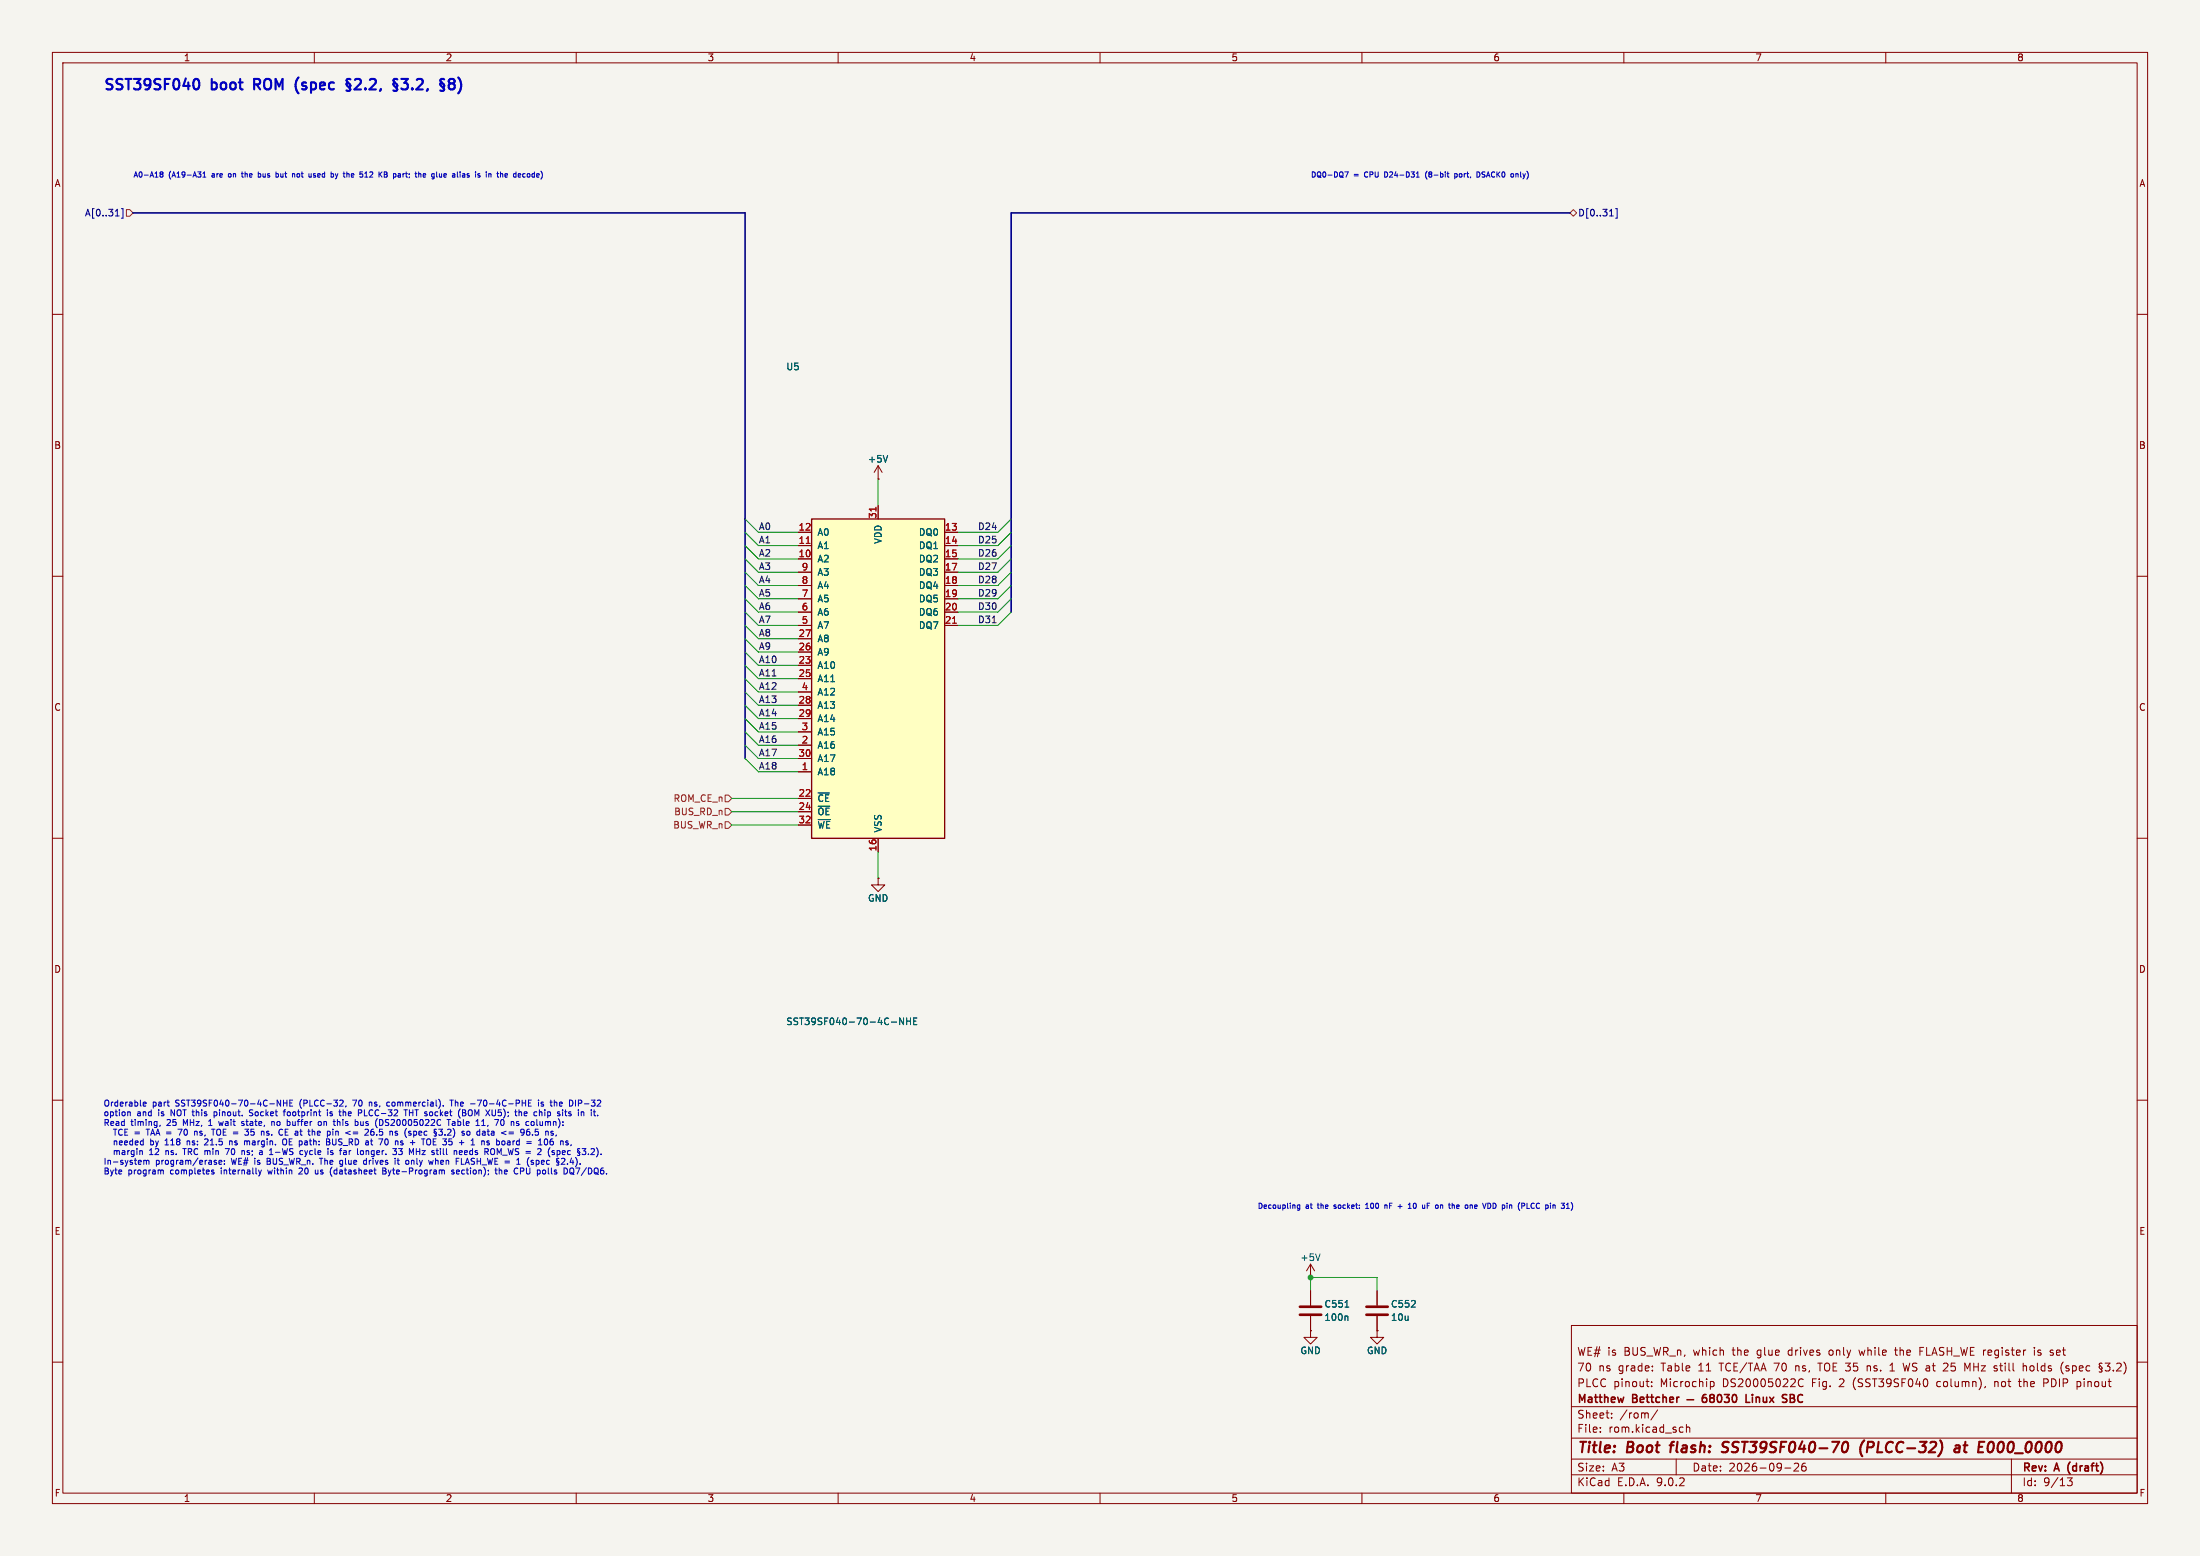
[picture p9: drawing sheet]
<svg xmlns="http://www.w3.org/2000/svg" width="420mm" height="297mm" viewBox="0 0 420 297" stroke-linecap="round" stroke-linejoin="round" font-family="sans-serif">
<path d="M0 0h420v297h-420z" fill="#f5f4ef" stroke="#f5f4ef" stroke-width=".19"/>
<g fill="none" stroke="#840000" stroke-width=".19">
<path d="M10 10h400v277h-400zM12 12h396v273h-396zM60 10v2M110 10v2M160 10v2M210 10v2M260 10v2M310 10v2M360 10v2M10 60h2M408 60h2M10 110h2"/>
<path d="M408 110h2M10 160h2M408 160h2M10 210h2M408 210h2M250.2 246.4v2.8M250.2 251.2v2.8M262.9 254v1.3h1.3l-1.3 1.2-1.3-1.2h1.3M262.9 254h.1M262.9 246.4v2.8M262.9 251.2v2.8M300 253h108v32h-108z"/>
<path d="M349.2 257.8v.7M354.9 257.7l.3 1M361.7 257.7h.5M361.9 257.2v1.3l.3 .2M366.5 257.9h.5M367.2 257.2h-.7v1.5M388.4 257.2v.1M388.4 257.7v1M389 258.6l.4 .1M389.2 257.7l-.2 .2 .2 .3M391.9 258.3v.3M405.4 260a1.72 1.72 0 0 1 0 2.3"/>
<path d="M10 260h2M300 278.5h108M300 274.5h108M300 268.5h108M305.5 273.2v.2M305.5 272.5v.1M307.7 270.5v.2M307.7 269.8v.1M315.3 264.5v.2M315.3 263.8v.1M315.4 261.5v.2M315.4 260.8v.1"/>
<path d="M316.4 269.1l-1.2 1.9M320 278.5v3M320.9 272.4l.4 .1M321.3 273.3l-.4 .1M321.9 272.5l.3-.1 .3 .1 .1 .9M321.9 271.9v1.5M326.5 263.8l.4-.1 .3 .3-.1 .6h-.6M342.5 279.4l.6-.1 .2 .1 .1 .3-1 1.1h1M342.8 260.7v1M342.9 260.8h-.1M343.4 264.3l.4 .4 .4-.2M344.2 263.3l-.4-.1-.4 .3"/>
<path d="M344.7 279.3a.59 .59 0 0 0-.8 .6v.6l.2 .2 .4 .1 .2-.2 .1-.5-.1-.2h-.5l-.3 .2M347 260.2h.9M356.4 260.7v1M357 260.8l-.3-.1-.3 .1M360.8 261.7h.9M360.8 260.6l.4-.4v1.5M363.3 260.2l.4 1.5 .2-1.1 .3 1.1M369.8 263.8v.7M371.7 260.3l.2 .2-.1 .3-.9 .9h1M375.6 261.3l.5-1.1v1.5M379 264.6l-.1 .2M380.8 263.7v1"/>
<path d="M381 263.7l-.2 .1M381.7 260.7h.6M381.9 261.5l.3 .2M384 278.5v6.5M385.3 263.7h.6M385.5 263.2v1.3l.4 .2M386.3 260.8h.5l.1 .9M388 260.7l-.3 .1-.2 .2 .1 .5 .4 .2M390.2 264h.5M390.7 263.2h-.5v1.5M394.9 260.8l-.3-.1-.2 .2v.2l.5 .2v.3h-.5M396.7 263.7h.2l.3 .3"/>
<path d="M397.2 264.4l-.3 .3h-.2M401.9 260.2h.9l-.5 .6 .4 .1v.6l-.2 .2-.6-.2M403.4 261.5v.2M404.1 260.3l.6-.1 .2 .1v.3l-.9 1.1h.9M408 260h2M60 285v2M110 285v2M160 285v2M210 285v2M260 285v2M300 281.5h108M310 285v2"/>
<path d="M340.7 280.2h1.2M360 285v2M394.7 282.1h.9l-.5 .6 .4 .1v.6l-.2 .2-.6-.1"/>
</g>
<g fill="none" stroke="#840000" stroke-width=".4">
<path d="M318.7 275.9h.8M319.1 275.5l-.2 1.7M329.7 277a.85 .85 0 0 1-1 .1M329.8 275.2l-.7 .1a.46 .46 0 0 0-.3 .5 .46 .46 0 0 0 .4 .4l.5 .1M352.3 275.2h.1a1.25 1.25 0 0 1-.2 2M355.9 274.9a2.35 2.35 0 0 0-.4 3.1M356.5 276.3h.8M357.4 275.2h-.8l-.2 2M373.3 276h.8l-.1 1.2M374.1 276.3l-.7 .1a.4 .4 0 0 0-.3 .4 .4 .4 0 0 0 .2 .4l.7-.1M374.8 275.9h.8M375.2 275.2l-.2 1.7 .1 .2 .3 .1"/>
<path d="M380.1 275.2h.2a1.25 1.25 0 0 1-.3 2"/>
</g>
<g fill="none" stroke="#840000" stroke-width=".3">
<path d="M322 267.2h1.3M325.7 266.2a.59 .59 0 0 0-.7 .6v.6l.1 .2 .4 .1 .3-.2v-.5l-.1-.2h-.4l-.3 .2M326.7 266.8l-.3-.3 .3-.3 .4 .1 .2 .2-.3 .3M326.7 266.8l-.3 .3 .1 .4 .2 .2 .4-.1 .2-.2-.1-.4-.2-.2M326.7 266.8h.3M328 266.3l.2-.1a.8 .8 0 0 1 .5 .7 .8 .8 0 0 1-.5 .8l-.2-.2-.2-.4zM329.2 266.2h.9l-.5 .6 .4 .1v.6l-.2 .2-.6-.2M330.8 266.3l.2-.1a.8 .8 0 0 1 .6 .7 .8 .8 0 0 1-.6 .8l-.2-.2-.1-.4zM333.3 266.2v1.5h.7M334.5 266.2v.1M334.5 266.7v1M341.8 266.9h.5"/>
<path d="M342.3 266.2h-.5v1.5h.5"/>
</g>
<path d="M248.2 249.4h4M248.2 251h4M260.9 249.4h4M260.9 251h4" fill="none" stroke="#840000" stroke-width=".51"/>
<path d="M256.8 249.5h.7M257.1 251.2l.2 .2v.6" fill="none" stroke="#006464" stroke-width=".19"/>
<path d="M154.9 99.1h25.4v60.9h-25.4z" fill="#ffffc2"/>
<path d="M154.9 99.1h25.4v60.9h-25.4z" fill="none" stroke="#840000" stroke-width=".25"/>
<g fill="none" stroke="#840000" stroke-width=".19">
<path d="M167.6 91.4h.1M167.6 88.9v2.5M167.6 96.5v2.6M167.6 88.9l-.7 1.3M167.6 88.9l.8 1.3M152.4 101.6h2.5M152.4 104.1h2.5M152.4 106.7h2.5M152.4 109.2h2.5M152.4 111.8h2.5M152.4 114.3h2.5M152.4 116.8h2.5"/>
<path d="M152.4 119.4h2.5M180.3 101.6h2.6M180.3 104.1h2.6M180.3 106.7h2.6M180.3 109.2h2.6M180.3 111.8h2.6M180.3 114.3h2.6M180.3 116.8h2.6M180.3 119.4h2.6M152.4 121.9h2.5M152.4 124.5h2.5M152.4 127h2.5"/>
<path d="M152.4 129.5h2.5M152.4 132.1h2.5M152.4 134.6h2.5M152.4 137.2h2.5M152.4 139.7h2.5M152.4 142.2h2.5M152.4 144.8h2.5M152.4 147.3h2.5M152.4 152.4h2.5M152.4 154.9h2.5M152.4 157.5h2.5M167.6 167.6v1.3h1.3l-1.3 1.3-1.2-1.3h1.2"/>
<path d="M167.6 167.6h.1M167.6 160v2.6M250.2 254v1.3h1.3l-1.3 1.2-1.3-1.2h1.3M250.2 254h.1M250.2 243.8h.1M250.2 241.3l-.8 1.3M250.2 241.3l.8 1.3M250.2 241.3v2.5M250.2 246.4v2.8M250.2 251.2v2.8M262.9 254h.1M262.9 246.4v2.8"/>
<path d="M262.9 251.2v2.8"/>
</g>
<path d="M167.2 96.8v.7M153.9 103.7h.7M181.9 119h.7" fill="none" stroke="#a90000" stroke-width=".19"/>
<path d="M169.5 86.9l-.5 1.3M170.2 195.1h1M172.5 194.3v1.3l-.7-1.3v1.3M173.1 194.3v1.3M173.1 194.9h.7M173.8 194.3v1.3M174.4 194.9h.4M175 194.3h-.6v1.3h.6M252 239.3l-.4 1.3M256.8 249.5h.7M257.1 251.2l.2 .2v.6" fill="none" stroke="#006464" stroke-width=".19"/>
<path d="M23.2 39.8h.3v1.8h-.3M308.4 39.8h.3v1.8h-.3M22 41.2h.8M307.3 41.2h.7" fill="none" stroke="#000084" stroke-width=".19"/>
<path d="M24.1 40h.7l.6 .6-.6 .7h-.7zM299.7 40.6l.7-.6 .6 .6-.6 .7zM138.4 151.8h.7l.6 .6-.6 .6h-.7zM138.4 154.3h.7l.6 .6-.6 .7h-.7zM138.4 156.8h.7l.6 .7-.6 .6h-.7z" fill="none" stroke="#725600" stroke-width=".19"/>
<path d="M189.4 118.9h.8" fill="none" stroke="#0f0f0f" stroke-width=".19"/>
<path d="M25.4 40.6h116.8v104.2M299.7 40.6h-106.7v76.2" fill="none" stroke="#000084" stroke-width=".3"/>
<g fill="none" stroke="#009600" stroke-width=".19">
<path d="M142.2 99.1l2.6 2.5h7.6M167.6 91.4v5.1M193 99.1l-2.5 2.5h-7.6M142.2 101.6l2.6 2.5h7.6M142.2 104.1l2.6 2.6h7.6M142.2 114.3l2.6 2.5h7.6M142.2 111.8l2.6 2.5h7.6M142.2 109.2l2.6 2.6h7.6M142.2 106.7l2.6 2.5h7.6M142.2 116.8l2.6 2.6h7.6M142.2 119.4l2.6 2.5h7.6M193 101.6l-2.5 2.5h-7.6"/>
<path d="M193 104.1l-2.5 2.6h-7.6M193 114.3l-2.5 2.5h-7.6M193 111.8l-2.5 2.5h-7.6M193 109.2l-2.5 2.6h-7.6M193 106.7l-2.5 2.5h-7.6M193 116.8l-2.5 2.6h-7.6M142.2 139.7l2.6 2.5h7.6M142.2 121.9l2.6 2.6h7.6M142.2 129.5l2.6 2.6h7.6M142.2 127l2.6 2.5h7.6M142.2 124.5l2.6 2.5h7.6M142.2 137.2l2.6 2.5h7.6"/>
<path d="M142.2 132.1l2.6 2.5h7.6M142.2 134.6l2.6 2.6h7.6M139.7 152.4h12.7M139.7 154.9h12.7M139.7 157.5h12.7M142.2 144.8l2.6 2.5h7.6M142.2 142.2l2.6 2.6h7.6M167.6 162.6v5M250.2 246.4v-2.6h12.7v2.6"/>
</g>
<g fill="none" stroke="#0000c2" stroke-width=".19">
<path d="M30.7 33.2l-.2-.2 .2-.2 .4 .2-.2 .2M30.7 33.2l-.2 .2 .2 .4 .4-.2-.2-.4M30.7 33.2h.2M32.6 32.7l-.1 .2M37.7 32.8h.7l-.4 .4M38.3 33.3v.4M38.7 33.8h.6M38.7 33.1l.3-.3v1M43.6 33.2v.5M46.1 33.1h.4M46.2 32.8v.9l.3 .1M49.3 33.2l.3-.1 .2 .2-.1 .5h-.4"/>
<path d="M49.3 32.8v1M52.8 33.1l.4 .2-.1 .4-.3 .1M57 33.1l-.3 .2v.4l.3 .1M60.2 33.2l-.2-.1-.2 .2 .1 .1 .3 .1v.3h-.4M64 33.1l.3 .7M64.3 33.8l-.2 .3M64.5 33.1l-.2 .7M67.1 33.8h.4M67.1 33.2h.4M67.5 33.4l-.4 .1M71 32.8l-.4 .1M71.1 33.2l-.6 .6h.7"/>
<path d="M77.4 33.1h.4M77.5 32.8v.9l.3 .1M84.9 33.1l.3 .1v.2l-.5 .1M85.2 33.8h-.3M89.5 33.2l-.2-.1-.1 .2v.1l.3 .1v.3h-.3M93.5 33.1l.2 .2v.5M96.7 33.1l-.3 .2 .1 .5h.2M96.9 33.4l-.5 .1M99.1 33.1l-.2 .2v.4l.2 .1M99.4 33.4l-.5 .1M101.7 33.1l.3 .1M102 33.8h-.3"/>
<path d="M102 32.8v1M103.3 32.7l.1 .2M256.7 32.8h.7l-.4 1M264.6 32.8h-.3v1h.3M270.4 33.8h.6M270.5 33l.2-.2v1M272.4 32.7a1.15 1.15 0 0 0 0 1.5M276.2 33.1h.4M276.4 33.8h.2M277.7 33.2l.3-.1 .2 .2-.1 .5h-.4M277.7 33.1v1M282 32.8a.51 .51 0 0 1 .5 .5 .51 .51 0 0 1-.5 .5z"/>
<path d="M289.4 33.1v.7M289.5 33.1l-.1 .1M291.5 32.7l.1 .2M24.4 212.3h.4l.1 .7M27.3 210.7l.6-.1-.1-.2h-.3l-.2 .1 .1 .6h.4M30.6 214.8l-.1 .2M31.5 218.5h.7M31.7 219.6v.8M31.7 217.6l-.2 .1M31.8 219.6l-.1 .1M34 215.5h.7l-.5 1.2M34.9 219.2h.7"/>
<path d="M35.2 219.2v1.2M35.7 217.8v.7M36 217.8l-.3 .1M37.6 216v.7M39.7 217.9l-.7 .6h.7M39.8 214.8h.7M39.9 214h-.1M40.7 215.5v1.2M40.9 212.2v1.2M40.9 212.9l.3 .1M41.2 212.2l-.3 .1M41.4 215.7v.6l.1 .3"/>
<path d="M41.7 214.1l.3 .7 .2-.5M43 219.2h.8l-.5 1.2M43.8 217.9l.5-.1v.7M43.8 217.8v.7M46.1 214.2l.1 .2 .4 .2-.1 .2h-.4M46.5 219.6l.2 .2v.6M47.2 217.8h.4l.1 .7M47.2 219.7v.3M47.6 212.1l.1 .2 .5 .2M47.9 216.6l.4 .1M47.9 215.5v.5M48.2 212.9h-.6"/>
<path d="M50.9 216.2l.5 .3-.1 .1-.3 .1M51.8 219.2v1.2M51.9 214.1v.7M51.9 214.2l.4-.1 .1 .7M52.6 220h.9M53.6 210v1.1l-.7-1.1v1.1M54.1 212.2h.4M54.1 210v1.1M54.1 210.5h.7M54.4 215.5v1.2h.6M54.4 216.1h.4M54.5 211.8l-.3 .2v1"/>
<path d="M54.6 217.4l.1 .8a.38 .38 0 0 1-.4 .4 .38 .38 0 0 1-.3-.4v-.6M54.8 210v1.1M54.8 213.7v1.1M54.9 212.3l-.1 .1 .1 .5M55.3 210.5h.4M55.3 214.2v.5M55.9 210h-.6v1.1h.6M58.2 219.6l.2 .8M58.7 219.6l-.3 .8M60.7 215.9l.4 .1v.2l-.5 .1M61.1 216.6l-.4 .1M61.3 214.2v.5l-.4 .1"/>
<path d="M61.8 214.1v.7M62 214.1l-.2 .1M62.5 212.2v.8M63 212.4v.1l.5 .3-.2 .2-.3-.1M63.5 217.4v1l.5 .1M63.8 213.7v1M64.4 213.7v1.1M64.4 215.9l.2 .2v.6M64.6 214.1l.3 .1v.6M65.6 212.3l.2-.1 .2 .2M66.1 211.1l-.2 .2M66.7 219.6v.8"/>
<path d="M66.8 219.7l-.1 .1M67.3 210h.8M67.4 216.1h.9M67.4 216.4h.9M68.9 214.1v.7l.4-.1M69.3 214.1v.7M69.6 211.8v1.2h.5M70.3 219.7l.1 .7M70.5 210.4v.7M70.8 210.4l-.3 .1M71.9 216.6v.1M72.4 216.6l.4 .1"/>
<path d="M72.5 215.5l-.1 .6 .4-.1M73.1 214l-.1 .7M73.6 214.8h.1M73.6 213.9v.2M74.1 217.6l-.1 .8M74.4 210.4h-.3l-.3 .2 .1 .5h.5M76.8 219.2l-.4 .5 .3 .1 .1 .4-.2 .2h-.4M77.3 215.9v.7l.3 .5M77.4 211.8v1.2M78.2 211.8v1.2M78.8 211.8v1.2M80.5 217.4h.6"/>
<path d="M80.5 216.6l-.4 .1M80.5 216.1v.1l-.5 .1M80.6 219.6h.6l-.6 .8h.6M80.8 217.4v1.1M82.7 217.4v1.1h.6M84.6 211v.1M85.2 219.2v1l.2 .2M85.6 215.5l.4 .1 .1 .3-.7 .8h.7M85.7 213.7v1.1M85.9 210h.6M86.2 210v1.1M86.4 214.1h.4l.1 .7"/>
<path d="M86.5 215.4a1.32 1.32 0 0 1 0 1.7M86.9 214.3l-.6 .3 .2 .2h.4M87.4 214.8h.3M87.4 213.7v1.1M87.7 214.1h-.3M88.3 212.4h.4M88.6 216l-.3-.1-.1 .2v.1l.4 .2v.2h-.4M88.7 212.4l.2 .2v.3l-.6 .1M88.7 219.7l.4-.1 .1 .3-.5 .1M88.9 212.1l-.2 .3M89.2 216l.3-.1 .2 .2v.4l-.2 .2-.4-.2zM89.4 212v.6l.3 .4"/>
<path d="M89.8 210.7h.9M89.9 218.5h.7M90.1 219.6h-.2l-.2 .2v.5l.4 .1M91.6 216l-.4-.1-.2 .2 .1 .5h.5M91.6 215.5v1.2M92 214.8h.6M92.1 216.3v.3M93.2 214.8l-.1 .2M93.2 215.5v1M93.4 217.8h-.3l-.2 .1 .1 .2 .4 .1v.3h-.5M94.9 217.8h.3l.2 .2-.1 .4-.4 .1M94.9 219.2l.4 .9 .4-.9v1.2"/>
<path d="M95.1 212.9h.1M95.1 211.8v.5M96.6 215.9l-.9 .3 .9 .4M97.2 216.1h.8M97.2 216.4h.8M98.8 217.8l-.2 .2v.3l.2 .2M99.4 215.8v.2l.2 .2h.4l.1-.2M99.8 215.5l.3 .3-.1 .6-.2 .2-.3 .1M100.1 212.3l.3-.1 .2 .3-.5 .1M100.1 212.9h.5M100.4 214.2v.5M100.9 210.5h.4"/>
<path d="M101.4 210h-.5v1.1h.5M102.2 215.5l-.1 .6M102.5 213.7v1M102.8 210v.1M102.8 210.4v.7M103.1 214.1v.7h.4M103.7 210.4h-.2l-.2 .1 .1 .2 .3 .1v.3h-.4M104.1 217.4a.68 .68 0 0 0 .2 1.1l.3-.4-.1-.5M104.6 212.9l.3 .1M104.6 212.2v1.2M104.9 212.2l-.3 .1M105 217.7v.2"/>
<path d="M106 210.4l.3 .1v.6M106.4 219.6v1.2M106.7 219.6l-.3 .1M107 217.8v.7M107.3 217.8l-.3 .1M108.4 219.7h.5M108.6 212.3h.4M108.6 212.5l.4 .3v.1l-.3 .1M109.9 210v1.1M112.9 212.2v.8M113.3 212.2h.4M113.4 211.8v1l.3 .2"/>
<path d="M114.1 219.6v.7l-.2 .5M27.5 221.5v.7M27.5 221.6l.3-.1 .1 .1M27.9 221.6l.2-.1h.3v.7M27.9 221.6v.6M31.2 223.5v.6M40.4 223.7l.4 .1 .1 .1-.2 .2-.3-.1M40.9 221.8l.5 .2-.1 .2h-.3M40.9 221.5h.4M41.8 221.9l.5-.2v-.2h-.3l-.2 .1 .1 .6h.4M42.8 222.1v.1M42.8 221.5v.1"/>
<path d="M47.2 220.3l.1 .1M49.4 223.3l.2 .8M49.6 224.1l-.1 .3M49.9 223.3l-.3 .8M51 221.1v1.1h.4M51 221.6h.4M51.1 223.3l.2 .8M57.7 223.4l-.7 .7h.7M58.4 220.4l-.2 .4M60.2 223.3l.1 .7h.4M60.7 223.3v.8M61.3 221.1v1.1"/>
<path d="M63.5 220.1v.2M63.8 223.4v.6M65.1 221.5h.3M65.4 222.4l-.4 .2M65.4 222.2h-.3M69.4 222l.2 .2h.3M69.9 221.5h-.3l-.2 .2M69.9 221.1v1.1M73.1 222.9v1.2l.6-.1v-.3l-.2-.2M73.1 223.5h.4M73.7 223.2l-.2 .3M76 221.1v1l.2 .1"/>
<path d="M78.5 221.5v.7M78.7 221.5l-.2 .1M82.7 221.5l-.2 .7M83.1 221.1v1.1M83.3 221.5l-.2 .1M86.6 223.4l-.2-.1-.2 .2 .1 .2 .3 .1v.2h-.4M87.5 223.3l-.4 .2 .1 .5 .3 .1M87.7 223.6l-.6 .1M88.1 222.2h.5M88.7 220.3h.5M94.6 222.9v1l.3 .2M95.3 222.9v1.2"/>
<path d="M95.4 223.4h-.1M95.7 223.4l.1 .7M96 220.5h.8M99.4 222.9v1.2M99.9 223.5h-.5M100.7 221.4v.5l.2 .7M102.8 221.5l.1 .6-.5 .1M104.1 223.4v.6M106.4 220.3l.3 .1M108.3 222.1v.1M108.4 220.3h.5M108.9 223l.1-.1a.39 .39 0 0 1 .5 .4v.4a.38 .38 0 0 1-.3 .4 .38 .38 0 0 1-.4-.4z"/>
<path d="M109 223.8l.6 .4M109.1 221l-.3 .9h.7M109.4 221.5v.7M110.1 221.4v.8l-.2 .5M110.7 222.1v.1M114.7 220.3v.1M248.1 230v.8l-.2 .2-.2-.1M248.1 230h-.3l-.1 .2v.4h.4M254.7 230.6v.1M254.7 230v.3M260.7 230.7h.6M260.7 229.9l.3-.2v1"/>
<path d="M264.4 230.1l.3-.1 .1 .7M264.4 230v.7M266.9 230.3h.8M268.8 230.7h.6M268.9 229.9l.2-.2v1M270 229.7a.63 .63 0 0 0 0 1M272.5 230.1h.3M272.9 229.7h-.4v1M275.3 230l.1 .1v.6M276.7 229.7v.8M277.2 229.7v1M278.5 230h-.3l-.1 .1v.5h.4"/>
<path d="M278.6 230.2l-.5 .1M281.8 230l-.3 .1 .1 .5 .2 .1M282 230.2l-.5 .1M283 229.7l.4 1 .3-1M284.6 229.9l-.2-.2h-.4v1M285.5 229.8l-.5-.1v1l.5-.2M290.1 229.5l-.1 .2M292.8 229.7a.47 .47 0 0 0-.5 .5 .47 .47 0 0 0 .5 .4M298 230.6l.5 .1M298 229.7h.7M299.9 229.5l.2 .2"/>
</g>
<g fill="none" stroke="#0000c2" stroke-width=".4">
<path d="M21.5 15.2l-.8-.1-.3 .2M23.4 15.2l-.8-.1-.3 .2M23.9 15.1h1.2M24.5 15.1v2M25.6 15.1h1.2l-.7 .7M27.7 15.3l.2-.2h.4l.3 .2M30.6 15.2l-.7-.1-.3 .2M32.4 15.1h-.9v2M33.3 15.3a.46 .46 0 0 1 .7 0M35.5 15l-.5 1.4M37.1 15.3a.48 .48 0 0 1 .5-.2 .48 .48 0 0 1 .3 .3 1.03 1.03 0 0 1-.5 1.7l-.2-.1M40.4 15.1v2"/>
<path d="M45.9 15.1v1.7M48.5 16.1h.8M49.6 15.3l-.3-.2h-.8v2M50.5 15.4a.68 .68 0 0 1 1.2 0M52.6 17.1v-2l.7 1.4 .6-1.4v2M56.6 17.3l.4 .5M57 14.8l-.4 .6M66.2 16.3l.7 .8-.3 .3-.5-.1M66.2 15.5l.7 .8-.3 .4M66.4 15.7l-.2 .1M66.9 15.2l-.5-.1-.3 .3M67.8 15.3l.2-.2 .7 .1a.54 .54 0 0 1 .1 .7l-1.1 1.2h1.2"/>
<path d="M69.8 16.9v.2M70.6 15.3l.3-.2 .7 .1a.54 .54 0 0 1 .1 .7l-1.2 1.2h1.3M72.7 17l-.2 .4M75.4 15.7l-.3 .4 .8 1-.3 .3-.5-.1M75.9 15.2l-.5-.1-.3 .3 .8 .9-.3 .4M76.6 15.1h1.3l-.7 .7a.54 .54 0 0 1 .7 .4v.5l-.2 .3-.8 .1-.3-.2M78.7 16.9v.2M79.6 15.3l.3-.2 .6 .1a.54 .54 0 0 1 .1 .7l-1.1 1.2h1.2M81.7 17l-.2 .4M84.3 15.7l-.3 .4 .8 1-.3 .3-.5-.1M84.8 15.2l-.5-.1-.3 .3 .8 .9-.3 .4M86 15.9l-.3-.4 .1-.2 .2-.2 .6 .1 .2 .2-.1 .3-.3 .2"/>
<path d="M86 15.9l-.3 .4 .1 .6 .2 .2 .6-.1 .2-.3v-.4l-.4-.4M86 15.9h.4M87.5 14.8a2.29 2.29 0 0 1 0 3"/>
</g>
<circle cx="250.2" cy="243.8" r=".46" fill="#009600" stroke="#009600" stroke-width=".19"/>
<g font-size="2.8" fill="#0000c2">
<text x="19.7" y="18.2">SST39SF040</text>
<text x="40.5" y="18.2">boot</text>
<text x="49.4" y="18.2">ROM</text>
<text x="58.1" y="18.2">(spec</text>
</g>
<g font-size="2.8" fill="#840000">
<text x="301" y="277.9">Title:</text>
<text x="310.6" y="277.9">Boot</text>
<text x="319.7" y="277.9">flash:</text>
<text x="330.4" y="277.9">SST39SF040-70</text>
<text x="357.5" y="277.9">(PLCC-32)</text>
<text x="376.4" y="277.9">at</text>
<text x="381.7" y="277.9">E000_0000</text>
</g>
<g font-size="2.1" fill="#840000">
<text x="301" y="262">70</text>
<text x="301" y="259">WE# is</text>
<text x="305.1" y="262">ns</text>
<text x="309" y="262">grade:</text>
<text x="310.1" y="259">BUS_WR_n,</text>
<text x="317.3" y="262">Table</text>
<text x="323.5" y="259">which</text>
<text x="324.5" y="262">11</text>
<text x="328.7" y="262">TCE/TAA</text>
<text x="331" y="259">the</text>
<text x="335.8" y="259">glue</text>
<text x="339.3" y="262">70</text>
<text x="341.9" y="259">drives</text>
<text x="343.4" y="262">ns,</text>
<text x="348" y="262">TOE 35</text>
<text x="349.9" y="259">only</text>
<text x="355.8" y="259">while</text>
<text x="357.6" y="262">ns.</text>
<text x="362.8" y="259">the</text>
<text x="364.9" y="262">WS at</text>
<text x="367.6" y="259">FLASH_WE register</text>
<text x="372.8" y="262">25</text>
<text x="377" y="262">MHz</text>
<text x="382.8" y="262">still</text>
<text x="388.4" y="262">holds</text>
<text x="389.8" y="259">is</text>
<text x="393" y="259">set</text>
<text x="395.8" y="262">(spec</text>
<text x="301" y="268.2">Matthew</text>
<text x="301" y="265">PLCC pinout:</text>
<text x="311.7" y="268.2">Bettcher</text>
<text x="317" y="265">Microchip</text>
<text x="329" y="265">DS20005022C</text>
<text x="335.2" y="268.2">Linux</text>
<text x="342.8" y="268.2">SBC</text>
<text x="346.2" y="265">Fig.</text>
<text x="351.6" y="265">2</text>
<text x="354.3" y="265">(SST39SF040</text>
<text x="370.4" y="265">column),</text>
<text x="381.6" y="265">not</text>
<text x="386.5" y="265">the</text>
<text x="391.3" y="265">PDIP</text>
<text x="397.8" y="265">pinout</text>
<text x="301" y="273.7">File:</text>
<text x="301" y="271">Sheet:</text>
<text x="307.1" y="273.7">rom.kicad_sch</text>
<text x="309.2" y="271">/rom/</text>
<text x="301" y="281.1">Size:</text>
<text x="307.6" y="281.1">A3</text>
<text x="323" y="281.1">Date:</text>
<text x="330" y="281.1">2026-09-26</text>
<text x="386" y="281.3">Rev:</text>
<text x="392.4" y="281.3">A</text>
<text x="395.4" y="281.3">(draft)</text>
<text x="301" y="283.9">KiCad</text>
<text x="308.7" y="283.9">E.D.A.</text>
<text x="316.3" y="283.9">9.0.2</text>
<text x="386" y="283.9">Id:</text>
<text x="390.1" y="283.9">9/13</text>
</g>
<g font-size="1.8" fill="#840000">
<text x="35" y="11.9">1</text>
<text x="85" y="11.9">2</text>
<text x="135" y="11.9">3</text>
<text x="185" y="11.9">4</text>
<text x="235" y="11.9">5</text>
<text x="285" y="11.9">6</text>
<text x="335" y="11.9">7</text>
<text x="385" y="11.9">8</text>
<text x="10.3" y="35.9">A</text>
<text x="408.3" y="35.9">A</text>
<text x="10.3" y="85.9">B</text>
<text x="408.2" y="85.9">B</text>
<text x="10.3" y="135.9">C</text>
<text x="408.2" y="135.9">C</text>
<text x="10.3" y="185.9">D</text>
<text x="408.2" y="185.9">D</text>
<text x="10.3" y="235.9">E</text>
<text x="408.3" y="235.9">E</text>
<text x="10.3" y="285.9">F</text>
<text x="35" y="286.9">1</text>
<text x="85" y="286.9">2</text>
<text x="135" y="286.9">3</text>
<text x="185" y="286.9">4</text>
<text x="235" y="286.9">5</text>
<text x="285" y="286.9">6</text>
<text x="335" y="286.9">7</text>
<text x="385" y="286.9">8</text>
<text x="408.3" y="285.9">F</text>
</g>
<g font-size="1.8" fill="#000084">
<text x="16.1" y="41.5">A[0..31]</text>
<text x="301.2" y="41.5">D[0..31]</text>
</g>
<g font-size="1.8" fill="#006464">
<text x="150" y="70.9">U5</text>
<text x="165.6" y="88.5">+5V</text>
<text x="156" y="102.5">A0</text>
<text x="156" y="105">A1</text>
<text x="156" y="107.5">A2</text>
<text x="168.5" y="103.9" transform="rotate(-90 168.5 103.9)">VDD</text>
<text x="175.3" y="102.5">DQ0</text>
<text x="175.3" y="105">DQ1</text>
<text x="175.3" y="107.5">DQ2</text>
<text x="156" y="110.1">A3</text>
<text x="156" y="112.6">A4</text>
<text x="175.3" y="110.1">DQ3</text>
<text x="175.3" y="112.6">DQ4</text>
<text x="156" y="115.2">A5</text>
<text x="156" y="117.7">A6</text>
<text x="175.3" y="115.2">DQ5</text>
<text x="175.3" y="117.7">DQ6</text>
<text x="156" y="120.2">A7</text>
<text x="156" y="122.8">A8</text>
<text x="156" y="125.3">A9</text>
<text x="175.3" y="120.2">DQ7</text>
<text x="156" y="127.9">A10</text>
<text x="156" y="130.4">A11</text>
<text x="156" y="132.9">A12</text>
<text x="156" y="135.5">A13</text>
<text x="156" y="138">A14</text>
<text x="156" y="140.6">A15</text>
<text x="156" y="143.1">A16</text>
<text x="156" y="145.6">A17</text>
<text x="156" y="148.2">A18</text>
<text x="156" y="153.3">~{CE}</text>
<text x="156" y="155.8">~{OE}</text>
<text x="156" y="158.3">~{WE}</text>
<text x="168.5" y="159" transform="rotate(-90 168.5 159)">VSS</text>
<text x="165.6" y="172.3">GND</text>
<text x="150" y="195.9">SST39SF040-70-4C-NHE</text>
<text x="248.2" y="240.9">+5V</text>
<text x="252.7" y="249.8">C551</text>
<text x="265.4" y="249.8">C552</text>
<text x="252.7" y="252.3">100n</text>
<text x="265.4" y="252.3">10u</text>
<text x="248.2" y="258.7">GND</text>
<text x="260.9" y="258.7">GND</text>
</g>
<g font-size="1.8" fill="#0f0f0f">
<text x="144.8" y="101.3">A0</text>
<text x="186.6" y="101.3">D24</text>
<text x="144.8" y="106.3">A2</text>
<text x="144.8" y="103.8">A1</text>
<text x="186.6" y="106.3">D26</text>
<text x="186.6" y="103.8">D25</text>
<text x="144.8" y="108.9">A3</text>
<text x="144.8" y="111.4">A4</text>
<text x="144.8" y="114">A5</text>
<text x="186.6" y="114">D29</text>
<text x="186.6" y="111.4">D28</text>
<text x="186.6" y="108.9">D27</text>
<text x="144.8" y="119">A7</text>
<text x="144.8" y="116.5">A6</text>
<text x="186.6" y="116.5">D30</text>
<text x="186.6" y="119">D31</text>
<text x="144.8" y="121.6">A8</text>
<text x="144.8" y="124.1">A9</text>
<text x="144.8" y="126.7">A10</text>
<text x="144.8" y="129.2">A11</text>
<text x="144.8" y="131.7">A12</text>
<text x="144.8" y="134.3">A13</text>
<text x="144.8" y="136.8">A14</text>
<text x="144.8" y="141.9">A16</text>
<text x="144.8" y="139.4">A15</text>
<text x="144.8" y="147">A18</text>
<text x="144.8" y="144.4">A17</text>
</g>
<g font-size="1.8" fill="#a90000">
<text x="152.4" y="101.3">12</text>
<text x="167.4" y="99.1" transform="rotate(-90 167.4 99.1)">31</text>
<text x="180.3" y="101.3">13</text>
<text x="152.4" y="103.9">11</text>
<text x="152.4" y="106.4">10</text>
<text x="180.3" y="103.9">14</text>
<text x="180.3" y="106.4">15</text>
<text x="153" y="109">9</text>
<text x="153" y="111.5">8</text>
<text x="180.3" y="109">17</text>
<text x="180.3" y="111.5">18</text>
<text x="153" y="114">7</text>
<text x="153" y="116.6">6</text>
<text x="153" y="119.1">5</text>
<text x="180.3" y="114">19</text>
<text x="180.3" y="116.6">20</text>
<text x="180.3" y="119.1">21</text>
<text x="152.4" y="121.7">27</text>
<text x="152.4" y="124.2">26</text>
<text x="152.4" y="126.7">23</text>
<text x="152.4" y="129.3">25</text>
<text x="153" y="131.8">4</text>
<text x="152.4" y="134.4">28</text>
<text x="152.4" y="136.9">29</text>
<text x="153" y="139.4">3</text>
<text x="153" y="142">2</text>
<text x="152.4" y="144.5">30</text>
<text x="153" y="147.1">1</text>
<text x="152.4" y="152.1">22</text>
<text x="152.4" y="154.7">24</text>
<text x="152.4" y="157.2">32</text>
<text x="167.4" y="162.6" transform="rotate(-90 167.4 162.6)">16</text>
</g>
<g font-size="1.8" fill="#725600">
<text x="128.5" y="153.3">ROM_CE_n</text>
<text x="128.6" y="155.8">BUS_RD_n</text>
<text x="128.4" y="158.3">BUS_WR_n</text>
</g>
<g font-size="1.6" fill="#0000c2">
<text x="19.7" y="211.5">Orderable</text>
<text x="19.7" y="213.4">option</text>
<text x="19.7" y="215.2">Read</text>
<text x="25" y="215.2">timing,</text>
<text x="26.2" y="213.4">and</text>
<text x="29.1" y="211.5">part</text>
<text x="30.4" y="213.4">is</text>
<text x="32" y="215.2">25</text>
<text x="33" y="213.4">NOT this</text>
<text x="33.7" y="211.5">SST39SF040-70-4C-NHE</text>
<text x="35.3" y="215.2">MHz,</text>
<text x="40.4" y="215.2">1</text>
<text x="41.6" y="213.4">pinout.</text>
<text x="42.6" y="215.2">wait</text>
<text x="47.2" y="215.2">state,</text>
<text x="48.6" y="213.4">Socket</text>
<text x="53.1" y="215.2">no</text>
<text x="55.4" y="213.4">footprint</text>
<text x="56.3" y="215.2">buffer</text>
<text x="57.5" y="211.5">(PLCC-32,</text>
<text x="62.5" y="215.2">on</text>
<text x="63.9" y="213.4">is</text>
<text x="65.7" y="215.2">this</text>
<text x="66.5" y="213.4">the</text>
<text x="68" y="211.5">70</text>
<text x="69.9" y="215.2">bus</text>
<text x="70.3" y="213.4">PLCC-32</text>
<text x="71.3" y="211.5">ns,</text>
<text x="74.1" y="215.2">(DS20005022C</text>
<text x="74.9" y="211.5">commercial).</text>
<text x="79.4" y="213.4">THT socket</text>
<text x="87.3" y="211.5">The</text>
<text x="88.1" y="215.2">Table</text>
<text x="90.1" y="213.4">(BOM</text>
<text x="91.3" y="211.5">-70-4C-PHE</text>
<text x="93.7" y="215.2">11,</text>
<text x="95.6" y="213.4">XU5);</text>
<text x="97.6" y="215.2">70</text>
<text x="100.9" y="215.2">ns</text>
<text x="101.5" y="213.4">the</text>
<text x="103.9" y="215.2">column):</text>
<text x="104.5" y="211.5">is</text>
<text x="105.2" y="213.4">chip</text>
<text x="107.1" y="211.5">the</text>
<text x="110" y="213.4">sits</text>
<text x="110.8" y="211.5">DIP-32</text>
<text x="114.1" y="213.4">in</text>
<text x="21.9" y="217.1">TCE =</text>
<text x="21.9" y="218.9">needed</text>
<text x="21.9" y="220.8">margin</text>
<text x="28.6" y="217.1">TAA =</text>
<text x="28.9" y="220.8">12</text>
<text x="29.1" y="218.9">by</text>
<text x="32.1" y="218.9">118</text>
<text x="32.2" y="220.8">ns.</text>
<text x="35.1" y="217.1">70</text>
<text x="35.8" y="220.8">TRC min</text>
<text x="36.5" y="218.9">ns:</text>
<text x="38.4" y="217.1">ns,</text>
<text x="40.1" y="218.9">21.5</text>
<text x="42" y="217.1">TOE =</text>
<text x="44.3" y="220.8">70</text>
<text x="45" y="218.9">ns</text>
<text x="47.6" y="220.8">ns;</text>
<text x="48.1" y="218.9">margin.</text>
<text x="48.7" y="217.1">35</text>
<text x="51.2" y="220.8">a</text>
<text x="52" y="217.1">ns.</text>
<text x="53.4" y="220.8">1-WS</text>
<text x="55.7" y="217.1">CE at</text>
<text x="55.7" y="218.9">OE path:</text>
<text x="59.4" y="220.8">cycle</text>
<text x="61.7" y="217.1">the</text>
<text x="64.5" y="218.9">BUS_RD</text>
<text x="65" y="220.8">is</text>
<text x="65.5" y="217.1">pin</text>
<text x="67.5" y="220.8">far</text>
<text x="69.3" y="217.1">&lt;=</text>
<text x="71.1" y="220.8">longer.</text>
<text x="72.2" y="218.9">at</text>
<text x="73.2" y="217.1">26.5</text>
<text x="75" y="218.9">70</text>
<text x="78.1" y="220.8">33</text>
<text x="78.2" y="217.1">ns</text>
<text x="78.3" y="218.9">ns</text>
<text x="81.2" y="217.1">(spec</text>
<text x="81.4" y="218.9">+</text>
<text x="81.4" y="220.8">MHz</text>
<text x="83.9" y="218.9">TOE 35</text>
<text x="86" y="220.8">still</text>
<text x="90.4" y="220.8">needs</text>
<text x="91.4" y="218.9">+</text>
<text x="92.6" y="217.1">so</text>
<text x="93.9" y="218.9">1</text>
<text x="96.1" y="218.9">ns</text>
<text x="96.5" y="220.8">ROM_WS =</text>
<text x="99.2" y="218.9">board</text>
<text x="100.6" y="217.1">&lt;=</text>
<text x="104.5" y="217.1">96.5</text>
<text x="105.2" y="218.9">=</text>
<text x="107.1" y="220.8">2</text>
<text x="107.7" y="218.9">106</text>
<text x="109.3" y="220.8">(spec</text>
<text x="112.1" y="218.9">ns,</text>
<text x="19.7" y="222.7">In-system</text>
<text x="19.7" y="224.5">Byte</text>
<text x="24.5" y="224.5">program</text>
<text x="29.7" y="222.7">program/erase:</text>
<text x="32.7" y="224.5">completes</text>
<text x="42.5" y="224.5">internally</text>
<text x="44.3" y="222.7">WE#</text>
<text x="49" y="222.7">is</text>
<text x="51.5" y="222.7">BUS_WR_n.</text>
<text x="51.8" y="224.5">within</text>
<text x="57.9" y="224.5">20</text>
<text x="61.2" y="224.5">us</text>
<text x="61.9" y="222.7">The</text>
<text x="64.3" y="224.5">(datasheet</text>
<text x="65.9" y="222.7">glue</text>
<text x="70.7" y="222.7">drives</text>
<text x="74.5" y="224.5">Byte-Program</text>
<text x="76.9" y="222.7">it</text>
<text x="79.2" y="222.7">only</text>
<text x="83.8" y="222.7">when</text>
<text x="87.9" y="224.5">section);</text>
<text x="89.2" y="222.7">FLASH_WE =</text>
<text x="96.5" y="224.5">the</text>
<text x="100.3" y="224.5">CPU</text>
<text x="101.3" y="222.7">1</text>
<text x="103.5" y="222.7">(spec</text>
<text x="104.9" y="224.5">polls</text>
<text x="110.3" y="224.5">DQ7/DQ6.</text>
</g>
<g font-size="1.4" fill="#0000c2">
<text x="25.4" y="34.2">A0-A18</text>
<text x="32.2" y="34.2">(A19-A31</text>
<text x="40.7" y="34.2">are</text>
<text x="44.1" y="34.2">on</text>
<text x="46.9" y="34.2">the</text>
<text x="50.3" y="34.2">bus</text>
<text x="53.9" y="34.2">but</text>
<text x="57.3" y="34.2">not</text>
<text x="60.7" y="34.2">used</text>
<text x="65.2" y="34.2">by</text>
<text x="67.9" y="34.2">the</text>
<text x="71.2" y="34.2">512</text>
<text x="75.1" y="34.2">KB</text>
<text x="78.1" y="34.2">part;</text>
<text x="82.6" y="34.2">the</text>
<text x="86" y="34.2">glue</text>
<text x="90.2" y="34.2">alias</text>
<text x="94.8" y="34.2">is</text>
<text x="97.1" y="34.2">in</text>
<text x="99.5" y="34.2">the</text>
<text x="102.9" y="34.2">decode)</text>
<text x="250.2" y="34.2">DQ0-DQ7</text>
<text x="258.4" y="34.2">=</text>
<text x="260.7" y="34.2">CPU</text>
<text x="264.8" y="34.2">D24-D31</text>
<text x="272.8" y="34.2">(8-bit</text>
<text x="278.7" y="34.2">port,</text>
<text x="283.2" y="34.2">DSACK0</text>
<text x="289.9" y="34.2">only)</text>
<text x="240" y="231.1">Decoupling</text>
<text x="249.3" y="231.1">at</text>
<text x="251.8" y="231.1">the</text>
<text x="255.1" y="231.1">socket:</text>
<text x="261.4" y="231.1">100</text>
<text x="265.3" y="231.1">nF</text>
<text x="268.1" y="231.1">+</text>
<text x="270.4" y="231.1">10</text>
<text x="273.3" y="231.1">uF</text>
<text x="276.1" y="231.1">on</text>
<text x="278.9" y="231.1">the</text>
<text x="282.2" y="231.1">one</text>
<text x="285.9" y="231.1">VDD pin</text>
<text x="293.1" y="231.1">(PLCC</text>
<text x="298.6" y="231.1">pin</text>
</g>
</svg>
